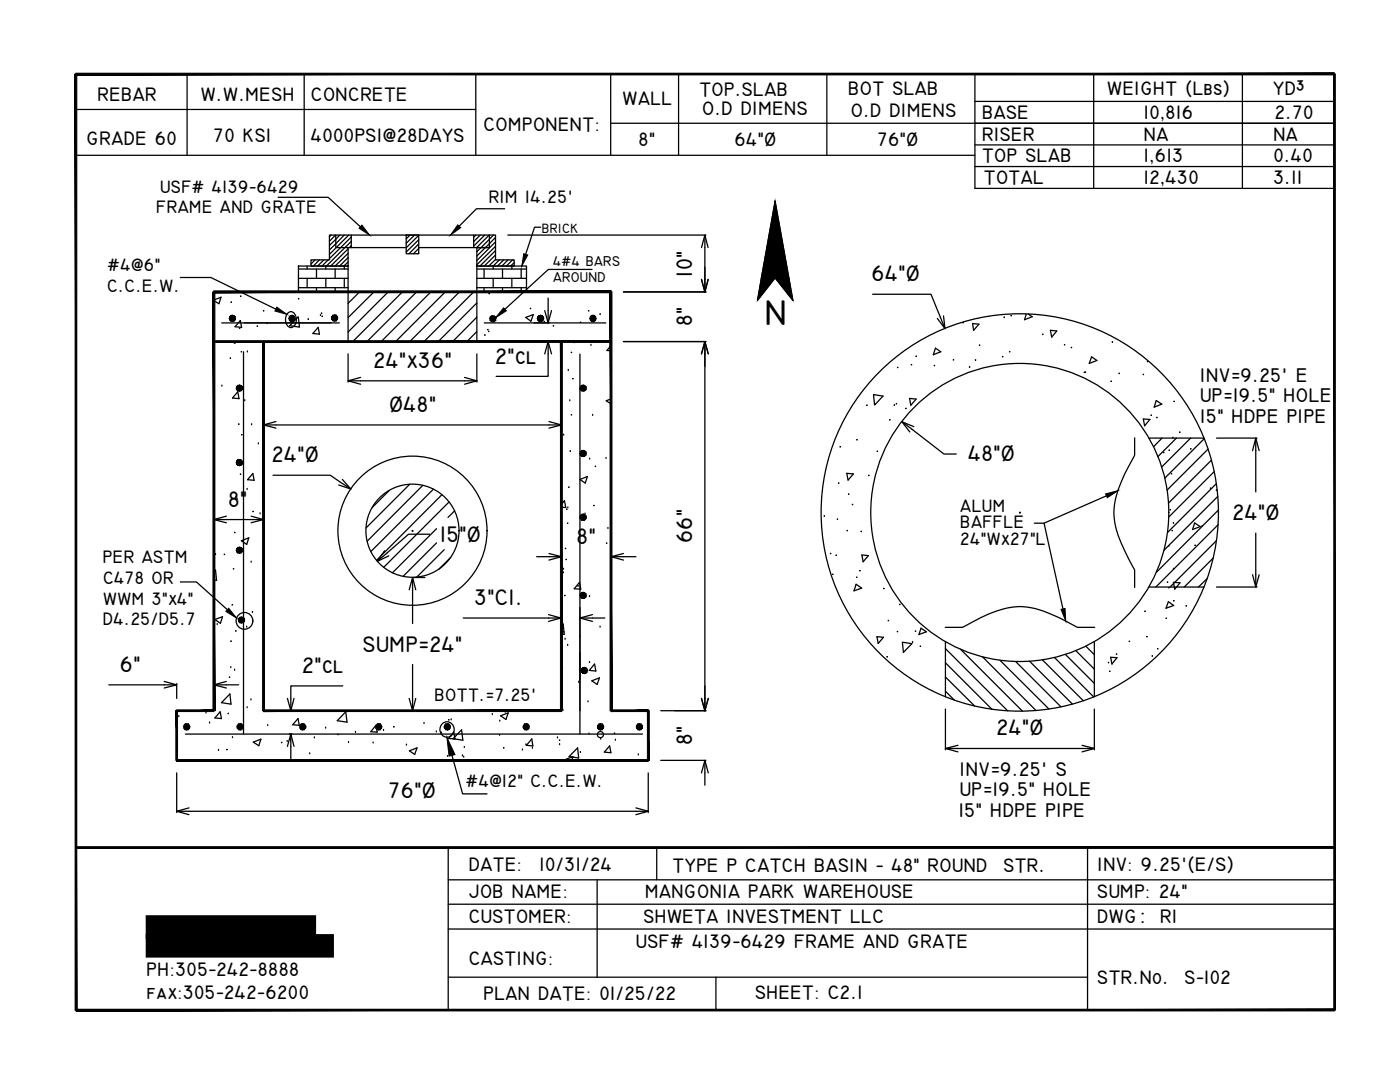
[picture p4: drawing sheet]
<svg xmlns="http://www.w3.org/2000/svg" width="279mm" height="216mm" viewBox="0 0 279 216" stroke-linecap="round" stroke-linejoin="round" font-family="sans-serif">
<!-- layer: 0 -->
<g fill="none" stroke="#000" stroke-width=".25">
<path d="M37.3 14.9v16.1M60.7 14.9v16.1M95 14.8v16.2M121.9 14.8v16.2M135.4 15v16M165 15v16M194.6 14.8v22.8h71.7M218.3 15v22.6M247.9 15v22.6M15.2 21.8h79.8M15.2 31h179.4M55.5 39.4h10l6.4 5.9"/>
<path d="M121.9 24.6h144.4M194.6 20.2h71.7M194.6 28.9h71.7M194.6 33.2h71.7M36 55.4h6.1l12.9 6.3M42.7 59.9l1.4-.6-.4 1.3-1-.7M42.7 58.3h79.3M59.6 53.1h9.9v5.2h-9.9zM59.6 53.7h9.9M59.6 55.5h9.9M59.6 57.4h9.9M61.3 53.1v.6"/>
<path d="M61.3 55.5v1.9M62.9 51.9l-.8 .8M63.2 53.7v1.8M63.2 57.4v.9M63.8 51.9l-1.3 1.2M64.6 51.9l-1.2 1.2M65 53.1v.6M65 55.5v1.9M65.5 51.9l-1.2 1.2M65.7 46.9h1.3v2.5h2.5v3.7h-7.4v-1.2h3.6zM66.1 46.9l-.4 .3M66.9 53.7v1.8"/>
<path d="M66.9 57.4v.9M67 46.9l-1.3 1.2M67 46.9h30.7l-2.6 2.5M67.8 46.9l-2.1 2.1M68.7 46.9l-3 3M68.7 53.1v.6M68.7 55.5v1.9M69.5 58.3v9.9M69.5 49.7l-3.5 3.4M69.5 50.5l-2.6 2.6M69.5 51.4l-1.7 1.7M69.5 52.3l-.9 .8"/>
<path d="M69.5 49.4h11.6M69.6 46.9l-3.9 3.9M70.1 47.3l-4.4 4.3M70.1 48.2l-4.9 4.9M70.1 49l-.4 .4M70.1 46.9v2.5M71.8 58.3l-2.3 2.2M74.6 58.3l-5.1 5.1M77.5 58.3l-8 8M80.3 58.3l-9.9 9.9M81.1 46.9h2.5v3.7h-2.5zM81.8 46.9l-.7 .8"/>
<path d="M82.7 46.9l-1.6 1.7M83.1 58.3l-9.9 9.9M83.6 46.9l-2.5 2.5M83.6 47.8l-2.5 2.5M83.6 48.7l-2 1.9M83.6 49.6l-1.1 1M83.6 50.5l-.2 .1M83.6 49.4h14.1M86 58.3l-9.9 9.9M88.9 58.3l-9.9 9.9M91.7 58.3l-9.9 9.9M94.5 58.3l-9.9 9.9"/>
<path d="M94.5 46.9v2.5M95 46.9l-.5 .4M95.2 53.1h9.9v5.2h-9.9zM95.2 49.4h2.5v-2.5h1.2v5h3.7v1.2h-7.4zM95.2 58.3v9.9M95.2 53.7h9.9M95.2 55.5h9.9M95.2 57.4h9.9M95.8 46.9l-1.3 1.3M96.6 53.7v1.8M96.6 57.4v.9M96.7 46.9l-2.2 2.2"/>
<path d="M98.4 55.5v1.9M98.5 46.9l-3.3 3.3M98.9 47.4l-3.7 3.7M98.9 48.3l-3.7 3.7M98.9 49.1l-3.7 3.7M98.9 50l-3.1 3.1M98.9 50.9l-2.3 2.2M98.9 51.8l-1.4 1.3M99.7 51.9l-1.3 1.2v.6M100.3 53.7v1.8M100.3 57.4v.9M100.5 51.9l-1.2 1.2"/>
<path d="M100.7 41.7h-5.6l-3.4 3.4M101.3 46.9h39.6M101.4 51.9l-1.2 1.2M102.2 53.1v.6M102.2 55.5v1.9M102.3 51.9l-1.3 1.2M102.6 52.4l-.7 .7M104 53.7v1.8M104 57.4v.9M107.9 45.3h-1.2l-1.8 5.5M109.4 59.5v4.9M118.2 53.8h-8.8l-8.6 7.9"/>
<path d="M124.4 58.3h16.5M140 49.4l.7-2.5 .6 2.5M140.7 46.9v11.4M141.3 55.8l-.6 2.5-.7-2.5 .7 2.5 .7-2.5M154.7 40.1l3.5 19.8-3.5-4.4-3.5 4.4zM174.2 58.7h11.6l2.8 6.9M42.7 68.2h79.3M42.7 70.6v33.3M44.2 64.4h23.5M44.3 77h.1M46.4 68.2l.5 .3v-.3M47.5 78.2l.2 1.3-1.3-.1z"/>
<path d="M48 64l.2 1.3-1.3-.1zM48.6 70.2v76.3M48.9 80h.1M49.4 70.2h.1M52.6 70.6v33.3M56.7 68.2l.4-.2-.1 .2M57.4 62.5a.98 .98 0 0 1 1.1-.2 .98 .98 0 0 1 .6 1 1.59 1.59 0 0 1-1 2.1 1.78 1.78 0 0 1-.7-2.9zM59.5 63.2l.3 2.1-2-.3zM63.5 65.3l.3 1.4-1.4-.2zM69.5 70.6v5.6M69.5 76h25.7M72 75.3l-2.5 .7 2.5 .7"/>
<path d="M92.7 75.3l2.5 .7-2.5 .7M95.2 60.5l-7.7 7.7M95.2 63.3l-4.9 4.9M95.2 66.2l-2 2M95.2 70.6v5.6M96.6 64.4h24.3M104.9 63.3l1.5-.5-.4 1.3zM108.7 62l.7 2.4 .7-2.4M108.7 70.6l.7-2.4 .7 2.4M109.4 68.2v6.9h-10.4M112.1 79.2v5.8M113.4 73.9h.1"/>
<path d="M113.7 80h.1M115.7 70.7v75.8M117.9 68.9h.1M122 68.9l-.9 1 .9 .1M122 79.6l-1 .4 1 .6M124.4 68.2h16.5M140 70.6l.7-2.4 .7 2.4M140.7 68.2v73.6M174.3 78.7l1.9 .3-1.7 1.8zM181.5 79.5l1.3 .1-1 1.3zM186.7 69.5l1 .7-1.4 .6zM188.3 63l.3 2.6-1.5-2.1"/>
<path d="M194.1 64.6l1.3 .1-1.1 1.2zM204.8 62.7l-.3 1.1 1.5-.6-.8-.5M209.6 65.9l1.3 .1-1 1.3zM217.8 71.2l1.1 .7-1.5 .6zM230.8 79.9l1.1 .7-1.6 .6zM47.3 99.6h.1M49.3 97.7h.1M50.2 84.8h.1M50.5 94.5l.2 1.3-1.3-.1zM51.6 88.6h.1M52.6 84.8h59.5M54.5 94.8h11.4l4.1 2.8"/>
<path d="M55.1 84.1l-2.5 .7 2.5 .6M68.3 95.7l1.7 1.9-2.4-.8M77.7 97.9l-3.4 3.4M81.7 96.6l-8.6 8.7M84.4 96.9l-11.1 11.1M86.5 97.6l-12.5 12.5M88.2 98.7l-13.1 13.1M109.6 84.1l2.5 .7-2.5 .6M112.5 86.8h.1M115.7 95.7l1.5-.6-.4 1.3zM117.7 91.6h.1M118.3 82.9h.1"/>
<path d="M120.9 91.5h.1M169 94.4l1.3 .2-1.1 1.2zM180 84.2l8.4 6.4h2.4M182.4 85.1l-2.4-.9 1.6 2M220.8 98.9l-12.4 5.5h-2M226.4 87.4v3.4a31.6 31.6 0 0 0-4 9.9 13.8 13.8 0 0 0 1.4 7.8l2.6 5.2v3.5M228.2 83.6l1.3 .1-1.1 1.3zM229.3 87.4h11M231.9 87.4l-1.7 1.8M234.8 87.4l-3.7 3.7M237.6 87.4l-5.7 5.8M240.3 87.5l-7.8 7.9"/>
<path d="M241.1 89.6l-8.2 8.2M241.8 91.8l-8.6 8.6M242.3 94.1l-9 9.1M242.7 96.5l-9.7 9.8M242.8 87.4h8.1M243 99.1l-10.7 10.7M250 89.9l.6-2.5 .7 2.5M250.6 87.4v10.8M36 116.1h3.2l6.2 5.6M42.7 114.1l.3-.4 .2 2.1-.5-.1M42.7 103.7h9.9M43 110.7h.1"/>
<path d="M45.2 103l-2.5 .7 2.5 .6M48.2 107.9l1.5-.6-.5 1.3zM50.1 112.2h.1M50.1 103l2.5 .7-2.5 .6M51.9 102.5h.1M52.6 111.8l-.2 .2 .2 .1M76.8 109.9l-1.5 2.1 2.3-1.1M81.7 117.7l.6-2.5 .7 2.5M82.2 105.9h.2M82.3 105.8v.2M82.3 115.2v9.2M82.6 115.2h2.2"/>
<path d="M85.8 106.6h-4.3l-6.2 5.4M87.1 105.5l-8.8 8.8M87.1 108.3l-6.7 6.7M88.6 109.7l-5.5 5.5M89.6 100.2l-13 13M90 111.2l-2.4 2.4M90.7 101.9l-1.3 1.4M107.1 111.1h5M109.6 110.4l2.5 .7-2.5 .7M112.1 100.6l.5-.7 .3 1.4-.8-.1M112.1 107.7v3.6M112.4 114.3h.1"/>
<path d="M112.4 113.6h.1M113.3 101.3h.1M115.7 116.2l.2 1.4-1.3-.1zM116.8 102.6h.1M117.6 119h.1M121.3 105.5h.1M122 107.7v3.6M122 114.4v27.4h7.4v9.9M122 111.1h4.9M124.4 110.4l-2.4 .7 2.4 .7M170.9 116.6l1.1 .7-1.6 .6zM172 110.7l1.3 .2-1 1.2z"/>
<path d="M203.5 102.3h.2M203.5 102.2v.2M208.4 104.4l3.7 17.1M229.3 117.1h11M234.2 116.2l1.3 .1-1.1 1.3zM238.4 104.4l1.1 .7-1.5 .6zM241 115.4l-1.8 1.7M242.1 111.4l-5.8 5.7M242.8 107.9l-9.3 9.2M242.8 117.1h8.1M243.1 104.7l-12.4 12.4M243.2 101.8l-12.4 12.4"/>
<path d="M250 114.7l.6 2.4 .7-2.4M250.6 106.4v10.7M21.7 136.7h13.6M32.8 136l2.5 .7-2.5 .6M35.3 136.4v3M42.7 136.4v3M42.7 136.7h4.9M42.9 123.6l1.5-.5-.4 1.3zM43.3 124.6h.1M45.2 136l-2.5 .7 2.5 .6M45.9 138.5l.2 2-1.9-.3zM46.1 133.2h.1"/>
<path d="M46.8 133.7h.1M49.2 125.1h.1M50.1 139.7h.1M50.4 122.2h.1M57.4 139.4l.6 2.4 .7-2.4M68.4 136.9h-10.4v4.9M81.7 139.4l.6 2.4 .7-2.4M82.3 132.6v9.2M92.5 123.3h19.4M109.5 122.6l2.4 .7-2.4 .7M111.9 123.1v.6M112.1 124.9l.3-.4 .2 2.1-.5-.1"/>
<path d="M112.8 127.6h.1M113.3 128.8h.1M115.5 136.1h.1M115.7 123.3h5M117.6 132.2h.1M118.1 135.8l1.5-.5-.4 1.3zM118.2 122.6l-2.5 .7 2.5 .7M118.7 132.5l.2 1.4-1.3-.1zM119.8 125.1h.1M140 139.4l.7 2.4 .7-2.4M175 127l1.3 .2-1 1.2zM180.1 128.1l1.9 .3-1.7 1.8z"/>
<path d="M183.8 125.3l1.1 .8-1.5 .5zM188.6 125.2l3.6-.1a26.5 26.5 0 0 1 10.6-4h1.5a24.2 24.2 0 0 1 10.2 3.8l.5 .3h3.5M188.7 129.4l12.4 12.5M188.7 132.2l9.3 9.3M188.7 135.1l5.8 5.7M188.7 137.9l1.8 1.8M188.7 128v11M191.7 129.5l12.3 12.4M196 131l10.8 10.8M199.6 131.7l9.7 9.8M202.7 132l9.1 9.1M205.5 132l8.5 8.5"/>
<path d="M208 131.7l8.2 8.1M210.4 131.2l7.9 7.9M212.6 130.6l5.8 5.8M214.7 129.8l3.7 3.7M216.7 128.9l1.7 1.7M218.4 128v11M221.7 131.1l1.2 .1-1 1.3zM233.2 120.1l1 .7-1.5 .6zM35.3 154.2v7.9M35.4 150.8h.1M35.7 143h.1M37 146.5h91.2"/>
<path d="M41.1 142.3h.1M41.8 144.3h.1M43.6 149.7h.1M43.9 142l.3 1.4-1.3-.1zM46.4 147.2h.1M49.3 141.2h.1M50.5 148.1l1.6-.6-.5 1.3zM53.4 144.8h.1M57.3 148h.1M57.4 148.9l.6-2.4 .7 2.4M57.7 141.8h.6M58 147.7h.1"/>
<path d="M58 146.5v4.9M59.5 143.4l.2 1.3-1.3-.1zM61.8 150.4h.1M62.7 147.2h.1M65 145.3h.1M69 142l.3 2.1-2-.3zM69.6 148.2h.1M71 146.1h.1M74.5 148.3h.1M75 144.7l.3 1.4-1.3-.1zM76.5 145.8h.1M81.1 148.7h.1"/>
<path d="M81.7 149.8l1.5-.6-.4 1.3zM82.6 141.8h2.2M84.6 144.4h.1M87.1 146.1h.1M88.1 146.3h.1M88.4 144.3a1.47 1.47 0 0 1 2.2 1.3 1.47 1.47 0 0 1-2.2 1.2 1.63 1.63 0 0 1 0-2.5zM90 143.6h.1M90.2 150.7l2.1 7.7h4.9M90.6 146.1l.2 1.3h-1.3zM92.1 145.6l.3 2.1-2-.3zM92.3 150.8h.1M92.5 151.1h.1"/>
<path d="M92.7 149.1h.1M98.3 142.6h.1M99.7 146.7h.1M99.7 143.9h.1M99.9 142.8l1.5-.6-.4 1.4zM104.3 149.6h.1M104.9 148.6h.1M106.1 147.4l.2 1.4-1.2-.1zM106.3 149.3h.1M111.3 147.2h.1M111.7 148.6h.1M112.1 141.8h.1"/>
<path d="M112.4 141.7h.1M113.1 151.7l-.3-.1 1.5-.6-.2 .7M115.3 149.2l.2 2.1-1.9-.3zM115.8 150.2h.1M117.3 140h.1M117.6 146.5h.1M119.9 147.5h.1M121.7 148.8l.2 1.4-1.3-.1zM122.8 147.7h.1M127.4 150.6h.1M129.4 154.2v7.9M131.9 141.8h9"/>
<path d="M131.9 151.7h9M140 154.2l.7-2.5 .7 2.5M140.7 151.7v5M188.7 141.5v8.1M188.7 149.4h29.7M191.2 148.7l-2.5 .7 2.5 .6M215.9 148.7l2.5 .7-2.5 .6M218.4 141.5v8.1M35.3 161.9h94.1M37.7 161.2l-2.4 .7 2.4 .7M89.5 169.1v32.4M89.5 175.6h176.8"/>
<path d="M119.2 175.6v19.4M126.9 161.2l2.5 .7-2.5 .7M131.1 169.1v6.5M217 169.1v32.4M89.5 195h127.5M89.5 180.4h176.8M89.5 185.4h176.8M142.9 195v6.5M15.2 201.5v-186.7h251.1v186.7M19.2 201.5h67.2M266.3 201.5h-251.1h251.1"/>
<circle cx="82.3" cy="105.9" r="14.9"/>
<circle cx="82.3" cy="105.9" r="9.3"/>
<circle cx="203.5" cy="102.3" r="39.6"/>
<circle cx="203.5" cy="102.3" r="29.7"/>
<circle cx="48.8" cy="123.9" r="1.67"/>
<circle cx="116.6" cy="133.8" r=".32"/>
<circle cx="119.8" cy="146.6" r=".61"/>
</g>
<g fill="#000" stroke="#000" stroke-width=".2">
<path d="M59.5 59.6h.2zM72.2 44.9l1.5 2-2-1.3zM91.4 44.9l.5 .5-2 1.5zM97.5 58.6h.2zM102.4 58.3h.1zM104.5 50.6l.8 .3-1.2 2.2zM151.9 55.5h2.8l-3.5 4.4zM154.7 40.1l2.7 15.4h-5.5zM154.7 55.5h2.7l.8 4.4zM46.1 60.3h.1zM48.1 70.2h.2zM51.3 65.1h.1z"/>
<path d="M52.5 62h.2zM55.2 61.3l2.1 1.4-2.4-.6zM61.4 63.7h.2zM63.9 62.9h.2zM64.1 62.5h.2zM66.8 62.9h.2zM96.7 66.8h.2zM97.3 65.7l.2 .1-.1 .1zM100.5 61.4l.5 .6-2.1 1.4zM105.9 61.5v.1zM108.5 64.2h.2zM110.4 65h.1z"/>
<path d="M115.8 64.3h.2zM117.5 61.9v.2zM119.7 62.7h.1zM181.9 72.7l.1 .1-.1 .1zM194.6 71.8h.2l-.1 .1zM195.4 68.9h.2zM208 66.7h.2zM212.4 68.8h.2zM216.3 74.3h.2zM221.7 76.1h.1zM223.3 74.5h.1zM228.1 74.7h.2z"/>
<path d="M47.1 99v.1zM47.6 84.6h.2zM113.5 97.2h.1l-.1 .1zM114 82.7l.1 .1h-.1zM167.3 96.4h.2l-.1 .1zM167.6 89.2h.2zM173 80.8l.1 .1h-.1zM175 90h.2zM177.5 83.8h.2zM178.4 80.8h.2zM178.8 80.6h.2zM180.7 81.5h.2z"/>
<path d="M220.6 98.6l2.5-.7-2.1 1.4zM230.9 83.2v.2zM232.2 90.3h.1zM234 87.3h.1zM235.4 86.2h.1zM46.8 106.3h.1zM50.5 102v.2zM112.6 118.8h.2zM112.8 109.4h.1zM112.9 111.6h.2zM113.2 104.4h.2zM115.3 116.9h.1z"/>
<path d="M118.4 100.9h.2zM121 108.4h.2zM164.4 103h.2zM165.7 110.4h.2zM166.8 110.8h.2zM167 103.6h.2zM170.1 100.7h.1zM170.9 115.2h.2zM171.5 113.9h.2zM171.8 106h.2zM176.4 117.4h.1l-.1 .1zM232.9 116.2h.2z"/>
<path d="M233.2 108.9h.1zM234.1 104.4h.2zM234.2 119.9h.2zM238.4 108.8h.2zM45.6 121.4l1.6 1.9-2.1-1.3zM47 125.9h.2zM112.2 133.2v.2zM179.5 120.6h.2l-.1 .1zM182 128.1h.2zM182.6 125.9h.2zM183.6 128.9h.2zM211.8 121.6l.8-.2 .1 2.5z"/>
<path d="M221.1 132.2h.2zM221.4 133.9h.2zM222.8 130.5h.1zM228.8 127h.2zM229.9 130.9h.1zM232.7 123.3v.1zM236.6 120.9h.2zM56.2 148.1l.1 .1-.1 .1zM67.4 146.5l.2 .1h-.1zM78.5 145h.2zM89.2 147.2l1.6 3.4-1.2 .3zM100.5 149.2h.1z"/>
<path d="M100.8 142h.1l-.1 .1z"/>
<path d="M15 14.8l.3 186.7v-186.7zM15 14.8l.3 186.7h-.3z"/>
<path d="M15.2 14.9h251.1v-.3zM15.2 14.6h251.1l-251.1 .3z"/>
<path d="M42.7 58.4h79.3v-.4zM42.7 58h79.3l-79.3 .4z"/>
<path d="M42.7 68v.3l79.3-.3zM42.7 68.3l79.3-.3v.3z"/>
<path d="M45.8 63.5v.3l.6-.3zM45.8 63.8l.6-.3-.3 .6zM46.4 63.5l-.3 .6h.3z"/>
<path d="M46.1 63l.3 .5v-.6zM46.1 63l.3 .5-.6-.3zM45.8 63.2v.3h.6z"/>
<path d="M46.4 63.5v.6h.3zM46.4 63.5l.5 .3-.2 .3zM46.4 63.5l.5 .3 .1-.3z"/>
<path d="M46.4 63.5h.6l-.1-.3zM46.7 63l.2 .2-.5 .3zM46.4 62.9v.6l.3-.5z"/>
<path d="M47.2 77.5v.3l.6-.3zM47.2 77.8l.6-.3-.3 .5zM47.8 77.5l-.3 .5 .3 .1z"/>
<path d="M47.5 76.9l.3 .6v-.7zM47.5 76.9l.3 .6-.6-.4zM47.2 77.1v.4h.6z"/>
<path d="M47.8 77.5v.6l.3-.1zM47.8 77.5l.5 .3-.2 .2zM47.8 77.5l.5 .3 .1-.3z"/>
<path d="M47.8 77.5h.6l-.1-.4zM48.1 76.9l.2 .2-.5 .4zM47.8 76.8v.7l.3-.6z"/>
<path d="M57.7 63.5v.3l.6-.3zM57.7 63.8l.6-.3-.3 .6zM58.3 63.5l-.3 .6 .3 .1z"/>
<path d="M58 63l.3 .5v-.6zM58 63l.3 .5-.6-.3zM57.7 63.2v.3h.6z"/>
<path d="M58.3 63.5v.7l.3-.1zM58.3 63.5l.5 .3-.2 .3zM58.3 63.5l.5 .3 .1-.3z"/>
<path d="M58.3 63.5h.6l-.1-.3zM58.6 63l.2 .2-.5 .3zM58.3 62.9v.6l.3-.5z"/>
<path d="M66.2 63.5l.1 .3 .5-.3zM66.3 63.8l.5-.3-.3 .5zM66.8 63.5l-.3 .5 .3 .1z"/>
<path d="M66.5 62.9l.3 .6v-.7zM66.5 62.9l.3 .6-.5-.3zM66.3 63.2l-.1 .3h.6z"/>
<path d="M66.8 63.5v.6l.3-.1zM66.8 63.5l.5 .3-.2 .2zM66.8 63.5l.5 .3 .1-.3z"/>
<path d="M66.8 63.5h.6l-.1-.3zM67.1 62.9l.2 .3-.5 .3zM66.8 62.8v.7l.3-.6z"/>
<path d="M97.7 63.6l.1 .3 .5-.3zM97.8 63.9l.5-.3-.3 .5zM98.3 63.6l-.3 .5 .3 .1z"/>
<path d="M98 63.1l.3 .5v-.6zM98 63.1l.3 .5-.5-.3zM97.8 63.3l-.1 .3h.6z"/>
<path d="M98.3 63.6v.6l.3-.1zM98.3 63.6l.6 .3-.3 .2zM98.3 63.6l.6 .3 .1-.3z"/>
<path d="M98.3 63.6h.7l-.1-.3zM98.6 63.1l.3 .2-.6 .3zM98.3 63v.6l.3-.5z"/>
<path d="M107.2 63.5l.1 .3 .6-.3zM107.3 63.8l.6-.3-.3 .6zM107.9 63.5l-.3 .6 .3 .1z"/>
<path d="M107.6 63l.3 .5v-.6zM107.6 63l.3 .5-.6-.3zM107.3 63.2l-.1 .3h.7z"/>
<path d="M107.9 63.5v.7l.3-.1zM107.9 63.5l.5 .3-.2 .3zM107.9 63.5l.5 .3 .1-.3z"/>
<path d="M107.9 63.5h.6l-.1-.3zM108.2 63l.2 .2-.5 .3zM107.9 62.9v.6l.3-.5z"/>
<path d="M115.7 77.5l.1 .3 .6-.3zM115.8 77.8l.6-.3-.3 .5zM116.4 77.5l-.3 .5 .3 .1z"/>
<path d="M116.1 76.9l.3 .6v-.7zM115.8 77.1l.3-.2 .3 .6zM115.8 77.1l-.1 .4h.7z"/>
<path d="M116.4 77.5v.6l.3-.1zM116.4 77.5l.5 .3-.2 .2zM116.4 77.5l.5 .3 .1-.3z"/>
<path d="M116.4 77.5h.6l-.1-.4zM116.7 76.9l.2 .2-.5 .4zM116.4 76.8v.7l.3-.6z"/>
<path d="M117.7 63.5l.1 .3 .6-.3zM117.8 63.8l.6-.3-.4 .6zM118.4 63.5l-.4 .6 .4 .1z"/>
<path d="M118 63l.4 .5v-.6zM118 63l.4 .5-.6-.3zM117.8 63.2l-.1 .3h.7z"/>
<path d="M118.4 63.5v.7l.3-.1zM118.4 63.5l.5 .3-.2 .3zM118.4 63.5l.5 .3 .1-.3z"/>
<path d="M118.4 63.5h.6l-.1-.3zM118.7 63l.2 .2-.5 .3zM118.4 62.9v.6l.3-.5z"/>
<path d="M47.2 92.3v.3l.6-.3zM47.2 92.6l.6-.3-.3 .5zM47.8 92.3l-.3 .5 .3 .1z"/>
<path d="M47.5 91.8l.3 .5v-.6zM47.5 91.8l.3 .5-.6-.3zM47.2 92v.3h.6z"/>
<path d="M47.8 92.3v.6l.3-.1zM47.8 92.3l.5 .3-.2 .2zM47.8 92.3l.5 .3 .1-.3z"/>
<path d="M47.8 92.3h.6l-.1-.3zM48.1 91.8l.2 .2-.5 .3zM47.8 91.7v.6l.3-.5z"/>
<path d="M115.7 90.5l.1 .3 .6-.3zM115.8 90.8l.6-.3-.3 .5zM116.4 90.5l-.3 .5 .3 .1z"/>
<path d="M116.1 90l.3 .5v-.6zM115.8 90.2l.3-.2 .3 .5zM115.8 90.2l-.1 .3h.7z"/>
<path d="M116.4 90.5v.6l.3-.1zM116.4 90.5l.5 .3-.2 .2zM116.4 90.5l.5 .3 .1-.3z"/>
<path d="M116.4 90.5h.6l-.1-.3zM116.7 90l.2 .2-.5 .3zM116.4 89.9v.6l.3-.5z"/>
<path d="M47.2 109.8v.3l.6-.3zM47.2 110.1l.6-.3-.3 .5zM47.8 109.8l-.3 .5 .3 .1z"/>
<path d="M47.5 109.3l.3 .5v-.6zM47.5 109.3l.3 .5-.6-.3zM47.2 109.5v.3h.6z"/>
<path d="M47.8 109.8v.6l.3-.1zM47.8 109.8l.5 .3-.2 .2zM47.8 109.8l.5 .3 .1-.3z"/>
<path d="M47.8 109.8h.6l-.1-.3zM48.1 109.3l.2 .2-.5 .3zM47.8 109.2v.6l.3-.5z"/>
<path d="M115.7 118.8l.1 .3 .6-.3zM115.8 119.1l.6-.3-.3 .5zM116.4 118.8l-.3 .5 .3 .1z"/>
<path d="M115.7 103.2l.1 .3 .6-.3zM115.8 103.5l.6-.3-.3 .6zM116.4 103.2l-.3 .6h.3z"/>
<path d="M116.1 118.3l.3 .5v-.6zM115.8 118.5l.3-.2 .3 .5zM115.8 118.5l-.1 .3h.7z"/>
<path d="M116.4 118.8v.6l.3-.1zM116.4 118.8l.5 .3-.2 .2zM116.4 118.8l.5 .3 .1-.3z"/>
<path d="M116.1 102.7l.3 .5v-.6zM116.1 102.7l.3 .5-.6-.3zM115.8 102.9l-.1 .3h.7z"/>
<path d="M116.4 103.2v.6h.3zM116.4 103.2l.5 .3-.2 .3zM116.4 103.2l.5 .3 .1-.3z"/>
<path d="M116.4 118.8h.6l-.1-.3zM116.7 118.3l.2 .2-.5 .3zM116.4 118.2v.6l.3-.5z"/>
<path d="M116.4 103.2h.6l-.1-.3zM116.7 102.7l.2 .2-.5 .3zM116.4 102.6v.6l.3-.5z"/>
<path d="M47.6 123.7l.1 .3 .5-.3zM47.7 124l.5-.3-.3 .5zM48.2 123.7l-.3 .5 .3 .1z"/>
<path d="M47.9 123.2l.3 .5v-.6zM47.9 123.2l.3 .5-.5-.3zM47.7 123.4l-.1 .3h.6z"/>
<path d="M48.2 123.7v.6l.3-.1zM48.2 123.7l.5 .3-.2 .2zM48.2 123.7l.5 .3 .1-.3z"/>
<path d="M48.2 123.7h.6l-.1-.3zM48.5 123.2l.2 .2-.5 .3zM48.2 123.1v.6l.3-.5z"/>
<path d="M116 133.8l.1 .3 .5-.3zM116.1 134.1l.5-.3-.3 .5zM116.6 133.8l-.3 .5 .3 .1z"/>
<path d="M116.3 133.3l.3 .5v-.6zM116.1 133.5l.2-.2 .3 .5zM116.1 133.5l-.1 .3h.6z"/>
<path d="M116.6 133.8v.6l.3-.1zM116.6 133.8l.5 .3-.2 .2zM116.6 133.8l.5 .3 .1-.3z"/>
<path d="M116.6 133.8h.6l-.1-.3zM116.9 133.3l.2 .2-.5 .3zM116.6 133.2v.6l.3-.5z"/>
<path d="M35.3 151.6v.3l94.1-.3zM35.3 151.9l94.1-.3v.3z"/>
<path d="M35.1 141.8l.3 9.9v-9.9zM35.1 141.8l.3 9.9h-.3z"/>
<path d="M36.7 145v.3l.6-.3zM36.7 145.3l.6-.3-.3 .6zM37.3 145l-.3 .6 .3 .1z"/>
<path d="M37 144.5l.3 .5v-.6zM37 144.5l.3 .5-.6-.3zM36.7 144.7v.3h.6z"/>
<path d="M37.3 145v.7l.3-.1zM37.3 145l.5 .3-.2 .3zM37.3 145l.5 .3 .1-.3z"/>
<path d="M37.3 145h.6l-.1-.3zM37.6 144.5l.2 .2-.5 .3zM37.3 144.4v.6l.3-.5z"/>
<path d="M42.5 58.3v83.5h.4zM42.5 58.3h.4v83.5z"/>
<path d="M35.3 142h7.4v-.4zM35.3 141.6h7.4l-7.4 .4z"/>
<path d="M47.3 145l.1 .3 .5-.3zM47.4 145.3l.5-.3-.3 .6zM47.9 145l-.3 .6 .3 .1z"/>
<path d="M47.6 144.5l.3 .5v-.6zM47.6 144.5l.3 .5-.5-.3zM47.4 144.7l-.1 .3h.6z"/>
<path d="M47.9 145v.7l.3-.1zM47.9 145l.6 .3-.3 .3zM47.9 145l.6 .3 .1-.3z"/>
<path d="M47.9 145h.7l-.1-.3zM48.2 144.5l.3 .2-.6 .3zM47.9 144.4v.6l.3-.5z"/>
<path d="M52.4 68.2v73.6h.4zM52.4 68.2h.4v73.6z"/>
<path d="M59.8 145l.1 .3 .5-.3zM59.9 145.3l.5-.3-.3 .6zM60.4 145l-.3 .6 .3 .1z"/>
<path d="M60.1 144.5l.3 .5v-.6zM60.1 144.5l.3 .5-.5-.3zM59.9 144.7l-.1 .3h.6z"/>
<path d="M60.4 145v.7l.3-.1zM60.4 145l.6 .3-.3 .3zM60.4 145l.6 .3v-.3z"/>
<path d="M60.4 145h.6v-.3zM60.7 144.5l.3 .2-.6 .3zM60.4 144.4v.6l.3-.5z"/>
<path d="M75 145l.1 .3 .5-.3zM75.1 145.3l.5-.3-.3 .6zM75.6 145l-.3 .6 .3 .1z"/>
<path d="M75.3 144.5l.3 .5v-.6zM75.3 144.5l.3 .5-.5-.3zM75.1 144.7l-.1 .3h.6z"/>
<path d="M75.6 145v.7l.3-.1zM75.6 145l.5 .3-.2 .3zM75.6 145l.5 .3 .1-.3z"/>
<path d="M75.6 145h.6l-.1-.3zM75.9 144.5l.2 .2-.5 .3zM75.6 144.4v.6l.3-.5z"/>
<path d="M88.6 145l.1 .3 .6-.3zM88.7 145.3l.6-.3-.4 .6zM89.3 145l-.4 .6 .4 .1z"/>
<path d="M88.9 144.5l.4 .5v-.6zM88.9 144.5l.4 .5-.6-.3zM88.7 144.7l-.1 .3h.7z"/>
<path d="M89.3 145v.7l.3-.1zM89.3 145l.5 .3-.2 .3zM89.3 145l.5 .3 .1-.3z"/>
<path d="M89.3 145h.6l-.1-.3zM89.6 144.5l.2 .2-.5 .3zM89.3 144.4v.6l.3-.5z"/>
<path d="M104.4 145l.1 .3 .5-.3zM104.5 145.3l.5-.3-.3 .6zM105 145l-.3 .6 .3 .1z"/>
<path d="M104.7 144.5l.3 .5v-.6zM104.7 144.5l.3 .5-.5-.3zM104.5 144.7l-.1 .3h.6z"/>
<path d="M105 145v.7l.3-.1zM105 145l.5 .3-.2 .3zM105 145l.5 .3 .1-.3z"/>
<path d="M105 145h.6l-.1-.3zM105.3 144.5l.2 .2-.5 .3zM105 144.4v.6l.3-.5z"/>
<path d="M111.8 68.2v73.6h.4zM111.8 68.2h.4v73.6z"/>
<path d="M52.6 142h59.5v-.4zM52.6 141.6h59.5l-59.5 .4z"/>
<path d="M119.3 145v.3l.5-.3zM119.3 145.3l.5-.3-.3 .6zM119.8 145l-.3 .6 .3 .1z"/>
<path d="M119.5 144.5l.3 .5v-.6zM119.5 144.5l.3 .5-.5-.3zM119.3 144.7v.3h.5z"/>
<path d="M119.8 145v.7l.4-.1zM119.8 145l.6 .3-.2 .3zM119.8 145l.6 .3 .1-.3z"/>
<path d="M119.8 145h.7l-.1-.3zM120.2 144.5l.2 .2-.6 .3zM119.8 144.4v.6l.4-.5z"/>
<path d="M121.8 58.3v83.5h.3zM121.8 58.3h.3v83.5z"/>
<path d="M127 145l.1 .3 .5-.3zM127.1 145.3l.5-.3-.3 .6zM127.6 145l-.3 .6 .3 .1z"/>
<path d="M127.3 144.5l.3 .5v-.6zM127.3 144.5l.3 .5-.5-.3zM127.1 144.7l-.1 .3h.6z"/>
<path d="M127.6 145v.7l.3-.1zM127.6 145l.5 .3-.2 .3zM127.6 145l.5 .3 .1-.3z"/>
<path d="M127.6 145h.6l-.1-.3zM127.9 144.5l.2 .2-.5 .3zM127.6 144.4v.6l.3-.5z"/>
<path d="M122 142h7.4v-.4zM122 141.6h7.4l-7.4 .4z"/>
<path d="M129.2 141.8l.4 9.9v-9.9zM129.2 141.8l.4 9.9h-.4z"/>
<path d="M15.3 169v.3l250.8-.3zM15.3 169.3l250.8-.3v.3z"/>
<path d="M15.2 201.4v.3l251.1-.3zM15.2 201.7l251.1-.3v.3z"/>
<path d="M266.2 14.8v186.7h.3zM266.2 14.8h.3v186.7z"/>
<circle cx="48" cy="59.1" r=".07"/>
<circle cx="46" cy="71.4" r=".07"/>
<circle cx="47.8" cy="65.5" r=".07"/>
<circle cx="53.3" cy="64.5" r=".07"/>
<circle cx="64.3" cy="63.1" r=".07"/>
<circle cx="97.5" cy="66.1" r=".07"/>
<circle cx="98.9" cy="64" r=".07"/>
<circle cx="114" cy="70.3" r=".07"/>
<circle cx="114.3" cy="75.6" r=".07"/>
<circle cx="114.6" cy="68.3" r=".07"/>
<circle cx="116.5" cy="77.8" r=".07"/>
<circle cx="179.1" cy="73.3" r=".07"/>
<circle cx="182.8" cy="71.1" r=".07"/>
<circle cx="186.5" cy="72.9" r=".07"/>
<circle cx="190.3" cy="71.8" r=".07"/>
<circle cx="192.2" cy="64.4" r=".07"/>
<circle cx="193.5" cy="73.2" r=".07"/>
<circle cx="200.1" cy="71.2" r=".07"/>
<circle cx="200.4" cy="63.3" r=".07"/>
<circle cx="201.5" cy="70.2" r=".07"/>
<circle cx="201.8" cy="63" r=".07"/>
<circle cx="213.8" cy="69.3" r=".07"/>
<circle cx="216.6" cy="74.2" r=".07"/>
<circle cx="222" cy="68.2" r=".07"/>
<circle cx="229" cy="72.1" r=".07"/>
<circle cx="47.4" cy="91.9" r=".07"/>
<circle cx="48" cy="94.6" r=".07"/>
<circle cx="48.2" cy="86.7" r=".07"/>
<circle cx="113.8" cy="90" r=".07"/>
<circle cx="118.8" cy="93" r=".07"/>
<circle cx="169.4" cy="98.6" r=".07"/>
<circle cx="171" cy="87.7" r=".07"/>
<circle cx="173.4" cy="94.9" r=".07"/>
<circle cx="229.7" cy="82.8" r=".07"/>
<circle cx="233.3" cy="89.8" r=".07"/>
<circle cx="233.8" cy="94.5" r=".07"/>
<circle cx="234.3" cy="80.1" r=".07"/>
<circle cx="237.6" cy="89.6" r=".07"/>
<circle cx="241.6" cy="97.4" r=".07"/>
<circle cx="242.8" cy="97.8" r=".07"/>
<circle cx="44.8" cy="110.6" r=".07"/>
<circle cx="46.6" cy="113.5" r=".07"/>
<circle cx="113.1" cy="101.6" r=".07"/>
<circle cx="166.2" cy="114.6" r=".07"/>
<circle cx="169.1" cy="105.9" r=".07"/>
<circle cx="233.2" cy="117.3" r=".07"/>
<circle cx="233.5" cy="101.7" r=".07"/>
<circle cx="233.9" cy="105.9" r=".07"/>
<circle cx="234.2" cy="113.4" r=".07"/>
<circle cx="239.9" cy="104.9" r=".07"/>
<circle cx="45.8" cy="135.1" r=".07"/>
<circle cx="46.1" cy="127.9" r=".07"/>
<circle cx="46.3" cy="120.7" r=".07"/>
<circle cx="52.5" cy="125.2" r=".07"/>
<circle cx="112.5" cy="126.1" r=".07"/>
<circle cx="177" cy="131.1" r=".07"/>
<circle cx="177.3" cy="123.8" r=".07"/>
<circle cx="179.1" cy="126" r=".07"/>
<circle cx="225.4" cy="128" r=".07"/>
<circle cx="228.5" cy="122" r=".07"/>
<circle cx="231" cy="129.4" r=".07"/>
<circle cx="45.3" cy="149.6" r=".07"/>
<circle cx="45.5" cy="142.4" r=".07"/>
<circle cx="89.3" cy="150.8" r=".07"/>
<circle cx="89.6" cy="143.6" r=".07"/>
<circle cx="111.7" cy="147.7" r=".07"/>
<circle cx="122.6" cy="146.3" r=".07"/>
</g>
<path d="M29.3 182.8h33.6v4.3h-33.6zM29.3 186.6h37.2v4.3h-37.2z" fill="#000" stroke="#000" stroke-width=".35"/>
<text font-size="7.2" x="152.7" y="64.8">N</text>
<text font-size="4.7" x="227.5" y="184.2">:</text>
<g font-size="4.5">
<text x="138.1" y="55.2" transform="rotate(-90 138.1 55.2)">10&quot;</text>
<text x="173.9" y="56.1">64&quot;Ø</text>
<text x="138.1" y="65.1" transform="rotate(-90 138.1 65.1)">8&quot;</text>
<text x="74.5" y="73.4">24&quot;x36&quot;</text>
<text x="98.8" y="72.6">2&quot;cl</text>
<text x="77.6" y="82.2">Ø48&quot;</text>
<text x="54.3" y="92.2">24&quot;Ø</text>
<text x="193.2" y="92.1">48&quot;Ø</text>
<text x="45.5" y="101.1">8&quot;</text>
<text x="246" y="103.8">24&quot;Ø</text>
<text x="87.8" y="108.1">15&quot;Ø</text>
<text x="115.1" y="108.5">8&quot;</text>
<text x="138.1" y="108.4" transform="rotate(-90 138.1 108.4)">66&quot;</text>
<text x="94.7" y="120.8">3&quot;CI.</text>
<text x="72.4" y="130">SUMP=24&quot;</text>
<text x="23.9" y="134.1">6&quot;</text>
<text x="60.3" y="134.3">2&quot;cl</text>
<text x="138.1" y="148.7" transform="rotate(-90 138.1 148.7)">8&quot;</text>
<text x="198.9" y="146.7">24&quot;Ø</text>
<text x="77.6" y="159.3">76&quot;Ø</text>
</g>
<g font-size="4">
<text x="239.5" y="76.2">INV=9.25' E</text>
<text x="239.5" y="80.3">UP=19.5&quot; HOLE</text>
<text x="239.5" y="84.5">15&quot; HDPE PIPE</text>
<text x="191.6" y="154.8">INV=9.25' S</text>
<text x="191.6" y="158.9">UP=19.5&quot; HOLE</text>
<text x="191.3" y="163.1">15&quot; HDPE PIPE</text>
</g>
<g font-size="3.9">
<text x="19.5" y="20.2">REBAR</text>
<text x="40.1" y="20.2">W.W.MESH</text>
<text x="62.1" y="20.2">CONCRETE</text>
<text x="124.2" y="21">WALL</text>
<text x="139.6" y="19.1">TOP.SLAB</text>
<text x="140.1" y="23">O.D DIMENS</text>
<text x="169.3" y="19">BOT SLAB</text>
<text x="169.8" y="23.3">O.D DIMENS</text>
<text x="196" y="23.8">BASE</text>
<text x="221" y="19">WEIGHT (Lbs)</text>
<text x="228.3" y="23.8">10,816</text>
<text x="254.1" y="19">YD³</text>
<text x="254.4" y="23.8">2.70</text>
<text x="17.3" y="28.9">GRADE 60</text>
<text x="42.6" y="28.2">70 KSI</text>
<text x="62.1" y="28.4">4000PSI@28DAYS</text>
<text x="96.5" y="26.1">COMPONENT:</text>
<text x="127.4" y="29.2">8&quot;</text>
<text x="146.6" y="29.1">64&quot;Ø</text>
<text x="175.1" y="29">76&quot;Ø</text>
<text x="196" y="28.1">RISER</text>
<text x="228.3" y="28.1">NA</text>
<text x="254.1" y="28.1">NA</text>
<text x="196" y="32.4">TOP SLAB</text>
<text x="228.3" y="32.4">1,613</text>
<text x="254.1" y="32.4">0.40</text>
<text x="196.3" y="36.7">TOTAL</text>
<text x="228.3" y="36.7">12,430</text>
<text x="254.1" y="36.7">3.11</text>
<text x="93.6" y="173.8">DATE:</text>
<text x="107.7" y="173.7">10/31/24</text>
<text x="134.2" y="173.9">TYPE P CATCH BASIN - 48&quot; ROUND</text>
<text x="200.2" y="173.9">STR.</text>
<text x="219" y="173.8">INV: 9.25'(E/S)</text>
<text x="93.6" y="179.3">JOB NAME:</text>
<text x="128.8" y="179.2">MANGONIA PARK WAREHOUSE</text>
<text x="219" y="179.3">SUMP: 24&quot;</text>
<text x="93.6" y="184.1">CUSTOMER:</text>
<text x="128.4" y="184.2">SHWETA INVESTMENT LLC</text>
<text x="219" y="184.2">DWG</text>
<text x="231.6" y="184.2">RI</text>
<text x="126.9" y="189.2">USF# 4139-6429 FRAME AND GRATE</text>
<text x="29.3" y="194.7">PH:305-242-8888</text>
<text x="93.6" y="192.5">CASTING:</text>
<text x="219" y="196.3">STR.No.</text>
<text x="236.4" y="196.3">S-102</text>
<text x="29.3" y="199.3">fax:305-242-6200</text>
<text x="96.5" y="199.5">PLAN DATE: 01/25/22</text>
<text x="150.7" y="199.3">SHEET: C2.1</text>
</g>
<g font-size="3.6">
<text x="32" y="38.6">USF# 4139-6429</text>
<text x="97.5" y="40.5">RIM 14.25'</text>
<text x="31.2" y="42.5">FRAME AND GRATE</text>
<text x="21.4" y="58.3">C.C.E.W.</text>
<text x="21.5" y="54.1">#4@6&quot;</text>
<text x="191.6" y="102.2">ALUM</text>
<text x="191.6" y="105.5">BAFFLE</text>
<text x="20.5" y="112.4">PER ASTM</text>
<text x="191.6" y="108.7">24&quot;Wx27&quot;L</text>
<text x="20.6" y="116.5">C478 OR</text>
<text x="20.5" y="124.8">D4.25/D5.7</text>
<text x="20.6" y="120.7">WWM 3&quot;x4&quot;</text>
<text x="86.7" y="140">BOTT.=7.25'</text>
<text x="93" y="157">#4@12&quot; C.C.E.W.</text>
</g>
<g font-size="2.9">
<text x="110.4" y="53">4#4 BARS</text>
<text x="110.4" y="56.3">AROUND</text>
</g>
<text font-size="2.7" x="108.1" y="46.4">BRICK</text>
</svg>
